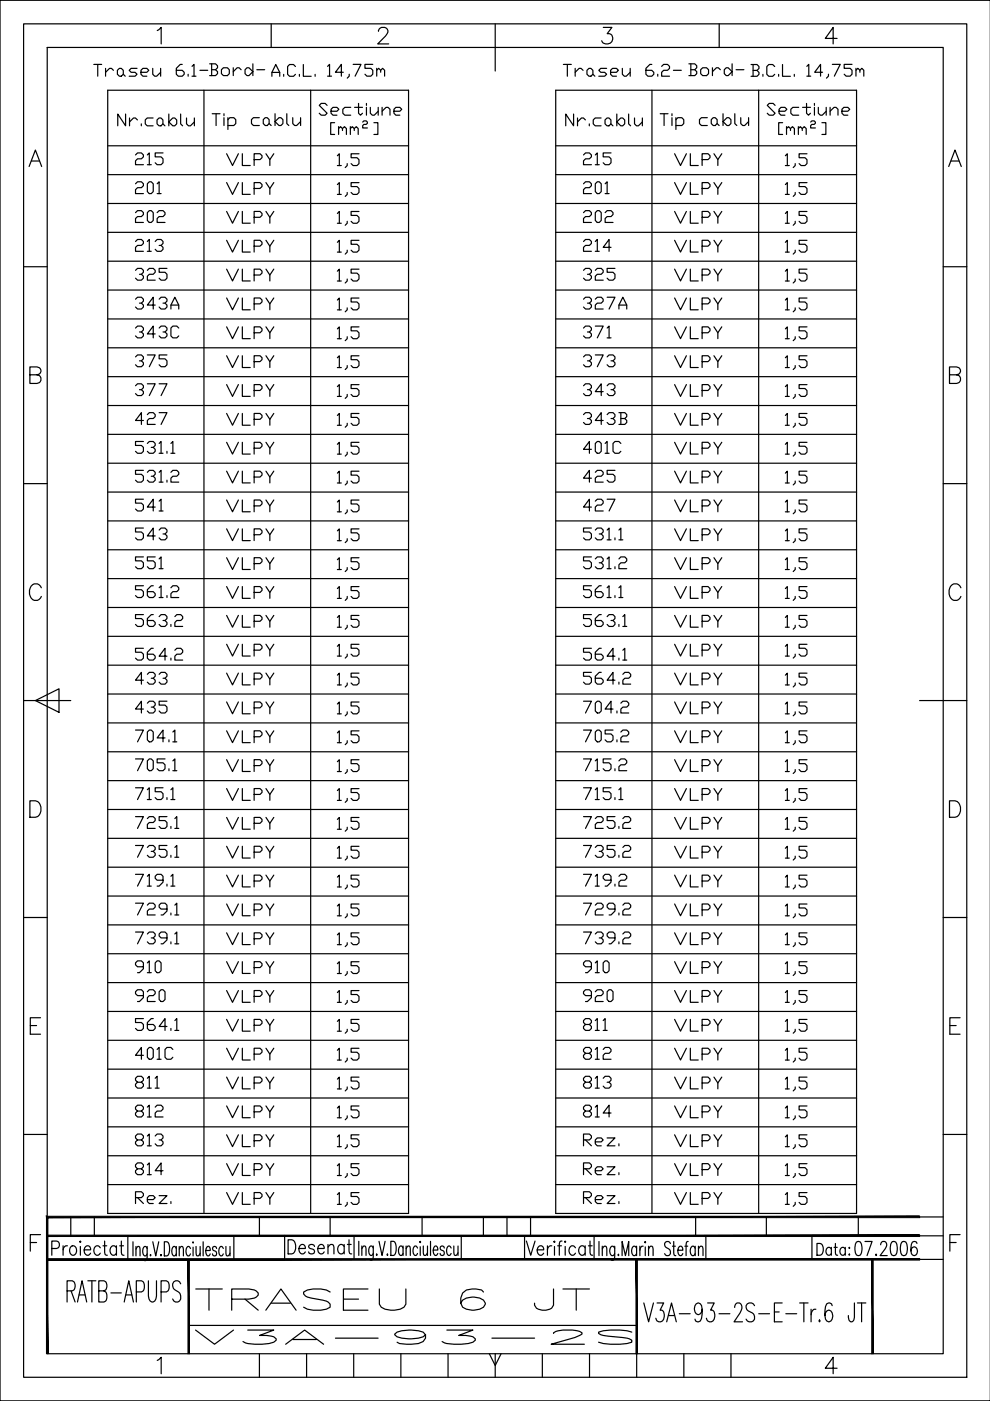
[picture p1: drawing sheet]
<svg xmlns="http://www.w3.org/2000/svg" width="210mm" height="297mm" viewBox="0 0 210 297" stroke-linecap="round" stroke-linejoin="round" font-family="sans-serif">
<!-- layer: 0 -->
<g fill="none" stroke="#000" stroke-width=".25">
<path d="M5 5.1h200v286.9h-200zM10 10.1h190v276.9h-190zM22.8 19.1h63.8v238.2h-63.8zM33.3 6.5l.9-.7v3.5M43.2 19.1v238.2M57.5 5.1v5M57.6 16.2v-.8l.9-1.7 .8 1.7v.8M57.6 15.4h1.7M60.1 15.8v.4M62.6 14.1l-.4-.4h-.8l-.4 .4v1.7l.4 .4h.8l.4-.4M63.5 15.8v.4M64.3 13.7v2.5h1.7"/>
<path d="M65.9 19.1v238.2M80.2 6.6a.89 .89 0 0 1 .7-.8h.7a.86 .86 0 0 1 .5 1.3l-2 2.2h2.3M105 5.1v10M117.8 19.1h63.8v238.2h-63.8zM127.9 5.8h1.8l-1 1.3a1.13 1.13 0 0 1 1.2 1.3 1.13 1.13 0 0 1-1.5 .9l-.5-.2-.3-.5M138.2 19.1v238.2M152.5 5.1v5M159.2 13.7h1.3l.4 .4v.4l-.4 .4M159.7 14.9h.8l.4 .5v.4l-.4 .4h-1.3M160.9 19.1v238.2M161.8 15.8v.4M164.3 14.1l-.5-.4h-.8l-.4 .4v1.7l.4 .4h.8l.5-.4"/>
<path d="M165.1 15.8v.4M165.9 13.7v2.5h1.7M177.5 8.1h-2.5l1.6-2.3v3.5M210 .1h-210v296.9h210M6.2 35.3l1.3-3.5 1.3 3.5M6.7 34.1h1.6M22.8 37h63.8M22.8 30.9h63.8M45 24.1h1.7M45.8 24.1v2.5M47.5 24.1v.4M47.5 25v1.6"/>
<path d="M48.3 25.4l.4-.4h.9l.4 .4v.8l-.4 .4h-1.3M48.3 25v2.4M55 25h-1.3l-.4 .4v.8l.4 .4h1.3M56.2 25h.5l.4 .4v.8l-.4 .4h-.5l-.4-.4v-.8zM57.1 26.2l.4 .4M58.3 25.8l.9-.8h.4l.4 .4v.8l-.4 .4h-.4zM58.3 24.1v2.5M60.8 24.1v2.1l.4 .4M62.1 25v1.2l.4 .4h.4l.8-.8M63.7 25v1.6M71.5 39.1l.4-.4v2.5M76.1 38.7h-1.7v.9h1.3l.4 .4v.8l-.4 .4h-.8l-.5-.4"/>
<path d="M117.8 37h63.8M117.8 30.9h63.8M140 24.1h1.6M140.8 24.1v2.5M142.5 24.1v.4M142.5 25v1.6M143.3 25.4l.4-.4h.9l.4 .4v.8l-.4 .4h-1.3M143.3 25v2.4M150 25h-1.3l-.4 .4v.8l.4 .4h1.3M151.2 25h.4l.5 .4v.8l-.5 .4h-.4l-.4-.4v-.8zM152.1 26.2l.4 .4M153.3 25.8l.8-.8h.4l.5 .4v.8l-.5 .4h-.4z"/>
<path d="M153.3 24.1v2.5M155.8 24.1v2.1l.4 .4M157.1 25v1.2l.4 .4h.4l.8-.8M158.7 25v1.6M166.5 39.1l.4-.4v2.5M171.1 38.7h-1.7v.9h1.3l.4 .4v.8l-.4 .4h-.8l-.5-.4M201.1 35.3l1.4-3.5 1.3 3.5M201.6 34.1h1.7M5 56.6h5M22.8 55.4h63.8M22.8 49.3h63.8M22.8 43.1h63.8"/>
<path d="M71.5 57.5l.4-.4v2.5M71.5 59.6h.9M71.5 41.2h.9M73.6 59.2v.4l-.4 .4M73.6 40.8v.4l-.4 .4M76.1 57.1h-1.7v.8h1.3l.4 .4v.9l-.4 .4h-.8l-.5-.4M117.8 55.4h63.8M117.8 49.3h63.8M117.8 43.1h63.8M166.5 57.5l.4-.4v2.5M166.5 59.6h.8M166.5 41.2h.8"/>
<path d="M168.6 40.8v.4l-.4 .4M168.6 59.2v.4l-.4 .4M171.1 57.1h-1.7v.8h1.3l.4 .4v.9l-.4 .4h-.8l-.5-.4M200 56.6h5M6.3 79.5h1.5l.5-.2a.8 .8 0 0 0 0-1.3l-.5-.2h-1.5v3.5h1.5a.92 .92 0 0 0 .9-.9 .92 .92 0 0 0-.9-.9M22.8 79.9h63.8M22.8 73.7h63.8M22.8 67.6h63.8M22.8 61.5h63.8M71.5 75.8l.4-.4v2.5M71.5 77.9h.9M73.6 77.5v.4l-.4 .4"/>
<path d="M76.1 75.4h-1.7v.9h1.3l.4 .4v.8l-.4 .4h-.8l-.5-.4M117.8 79.9h63.8M117.8 73.7h63.8M117.8 67.6h63.8M117.8 61.5h63.8M166.5 75.8l.4-.4v2.5M166.5 77.9h.8M168.6 77.5v.4l-.4 .4M171.1 75.4h-1.7v.9h1.3l.4 .4v.8l-.4 .4h-.8l-.5-.4M201.3 79.5h1.5l.5-.2a.8 .8 0 0 0 0-1.3l-.5-.2h-1.5v3.5h1.5a.92 .92 0 0 0 .9-.9 .92 .92 0 0 0-.9-.9M22.8 98.2h63.8M22.8 92.1h63.8"/>
<path d="M22.8 86h63.8M71.5 94.2l.4-.4v2.5M71.5 96.3h.9M73.6 95.9v.4l-.4 .4M76.1 93.8h-1.7v.8h1.3l.4 .4v.9l-.4 .4h-.8l-.5-.4M117.8 98.2h63.8M117.8 92.1h63.8M117.8 86h63.8M166.5 94.2l.4-.4v2.5M166.5 96.3h.8M168.6 95.9v.4l-.4 .4M171.1 93.8h-1.7v.8h1.3l.4 .4v.9l-.4 .4h-.8l-.5-.4"/>
<path d="M5 102.5h5M22.8 116.6h63.8M22.8 110.4h63.8M22.8 104.3h63.8M71.5 112.6l.4-.5v2.5M71.5 114.6h.9M73.6 114.2v.4l-.4 .4M76.1 112.1h-1.7v.9h1.3l.4 .4v.8l-.4 .4h-.8l-.5-.4M117.8 116.6h63.8M117.8 110.4h63.8M117.8 104.3h63.8M166.5 112.6l.4-.5v2.5"/>
<path d="M166.5 114.6h.8M168.6 114.2v.4l-.4 .4M171.1 112.1h-1.7v.9h1.3l.4 .4v.8l-.4 .4h-.8l-.5-.4M200 102.5h5M8.8 124.6a1.29 1.29 0 0 0-1.5-.8 1.29 1.29 0 0 0-1 1.3 1.62 1.62 0 0 0 1.6 2.2l.7-.5 .2-.3M22.8 134.9h63.8M22.8 128.8h63.8M22.8 122.7h63.8M71.5 130.9l.4-.4v2.5M71.5 133h.9M73.6 132.6v.4l-.4 .4M76.1 130.5h-1.7v.8h1.3l.4 .4v.9l-.4 .4h-.8l-.5-.4"/>
<path d="M117.8 134.9h63.8M117.8 128.8h63.8M117.8 122.7h63.8M166.5 130.9l.4-.4v2.5M166.5 133h.8M168.6 132.6v.4l-.4 .4M171.1 130.5h-1.7v.8h1.3l.4 .4v.9l-.4 .4h-.8l-.5-.4M203.7 124.6a1.28 1.28 0 0 0-1.4-.8 1.28 1.28 0 0 0-1.1 1.3 1.61 1.61 0 0 0 1.7 2.2l.3-.2 .5-.6M5 148.5h10M7.5 148.5l5-2.5v5zM22.8 141h63.8M22.8 147.1h63.8"/>
<path d="M22.8 153.3h63.8M22.8 159.4h63.8M71.5 149.3l.4-.5v2.5M71.5 151.3h.9M73.6 150.9v.4l-.4 .5M76.1 148.8h-1.7v.9h1.3l.4 .4v.8l-.4 .4h-.8l-.5-.4M117.8 141h63.8M117.8 147.1h63.8M117.8 153.3h63.8M117.8 159.4h63.8M166.5 149.3l.4-.5v2.5M166.5 151.3h.8"/>
<path d="M168.6 150.9v.4l-.4 .5M171.1 148.8h-1.7v.9h1.3l.4 .4v.8l-.4 .4h-.8l-.5-.4M195 148.5h10M6.3 169.8h1.2a1.86 1.86 0 0 1 1.2 1.7 1.86 1.86 0 0 1-1.2 1.8h-1.2zM22.8 165.5h63.8M22.8 171.6h63.8M22.8 177.7h63.8M71.5 167.6l.4-.4v2.5M71.5 169.7h.9M73.6 169.3v.4l-.4 .4M76.1 167.2h-1.7v.8h1.3l.4 .5v.8l-.4 .4h-.8l-.5-.4M117.8 165.5h63.8"/>
<path d="M117.8 171.6h63.8M117.8 177.7h63.8M166.5 167.6l.4-.4v2.5M166.5 169.7h.8M168.6 169.3v.4l-.4 .4M171.1 167.2h-1.7v.8h1.3l.4 .5v.8l-.4 .4h-.8l-.5-.4M201.3 169.8h1.2a1.86 1.86 0 0 1 1.2 1.7 1.86 1.86 0 0 1-1.2 1.8h-1.2zM5 194.5h5M22.8 196.1h63.8M22.8 183.9h63.8M22.8 190h63.8M71.5 186l.4-.4v2.5"/>
<path d="M71.5 188.1h.9M73.6 187.6v.5l-.4 .4M76.1 185.6h-1.7v.8h1.3l.4 .4v.8l-.4 .5h-.8l-.5-.5M117.8 196.1h63.8M117.8 183.9h63.8M117.8 190h63.8M166.5 186l.4-.4v2.5M166.5 188.1h.8M168.6 187.6v.5l-.4 .4M171.1 185.6h-1.7v.8h1.3l.4 .4v.8l-.4 .5h-.8l-.5-.5M200 194.5h5M6.4 217.4h1.4"/>
<path d="M8.6 215.8h-2.2v3.5h2.2M22.8 202.2h63.8M22.8 208.3h63.8M22.8 214.4h63.8M71.5 204.3l.4-.4v2.5M71.5 206.4h.9M73.6 206v.4l-.4 .4M76.1 203.9h-1.7v.8h1.3l.4 .5v.8l-.4 .4h-.8l-.5-.4M117.8 202.2h63.8M117.8 208.3h63.8M117.8 214.4h63.8M166.5 204.3l.4-.4v2.5"/>
<path d="M166.5 206.4h.8M168.6 206v.4l-.4 .4M171.1 203.9h-1.7v.8h1.3l.4 .5v.8l-.4 .4h-.8l-.5-.4M201.4 217.4h1.3M203.6 215.8h-2.2v3.5h2.2M22.8 238.9h63.8M22.8 232.8h63.8M22.8 220.6h63.8M22.8 226.7h63.8M117.8 238.9h63.8M117.8 232.8h63.8M117.8 220.6h63.8"/>
<path d="M117.8 226.7h63.8M5 240.5h5M22.8 245h63.8M22.8 251.2h63.8M117.8 245h63.8M117.8 251.2h63.8M195 258h5M200 240.5h5M6.4 263.4h1.4M8.6 261.8h-2.2v3.5M195 267h5M195 262h5"/>
<path d="M201.4 263.4h1.3M203.6 261.8h-2.2v3.5M33.3 288.4l.9-.6v3.5M55 287v5M65 287v5M75 287v5M85 287v5M95 287v5M103.7 287l1.3 2.5 1.2-2.5M105 287v5M115 287v5M125 287v5"/>
<path d="M135 287v5M145 287v5M155 287v5M177.5 290.1h-2.5l1.6-2.3v3.5"/>
</g>
<!-- layer: INDICATOR -->
<g fill="none" stroke="#000" stroke-width=".25">
<path d="M15 258v4M20 258v4M55 258v4M70 258v4M89.5 258v4M102.5 258v4M107.5 258v4M112.5 258v4M147.5 258v4M162.5 258v4M182 258v4M11 264.7h1a.82 .82 0 0 0 .6-.8 .82 .82 0 0 0-.6-.8h-1v3"/>
<path d="M13.4 264.1v2M14.2 273.7h1.1a1.23 1.23 0 0 0 0-2.1h-1.1v4.5M14.3 264.1a.81 .81 0 0 0-.9 .9M15.1 273.7l.8 2.4M15.1 264.3a.65 .65 0 0 1 1 .3 1.01 1.01 0 0 1-.8 1.5 1.19 1.19 0 0 1-.2-1.8zM16.4 276.1l1-4.5 1 4.5M16.8 274.5h1.2M17 263.1l.2 .2-.2 .1-.1-.1zM17 264.3v1.8M17.8 265h1.4a.67 .67 0 0 0-.4-.8 .67 .67 0 0 0-.9 .4 1.01 1.01 0 0 0 .9 1.5l.4-.4M18.6 271.6h1.7M19.5 271.6v4.5"/>
<path d="M20.9 273.7h1.1a1.22 1.22 0 0 0 0-2.1h-1.1v4.5h1.1a1.39 1.39 0 0 0 0-2.4M21.3 264.6a.66 .66 0 0 0-.7-.5 .66 .66 0 0 0-.6 .5 1.01 1.01 0 0 0 .8 1.5l.5-.4M21.8 264.1h.8M22.2 263.1v2.5l.1 .4 .5 .1M23.5 274.1h2.2M24.7 264.6a.66 .66 0 0 0-.6-.5 .66 .66 0 0 0-.7 .5 1.01 1.01 0 0 0 .8 1.5l.5-.4M24.7 264.1v2M25.4 264.1h.8M25.7 263.1v2.5l.1 .4 .5 .1M26.3 276.1l1-4.5 1 4.5M26.7 274.5h1.2M27.1 262v5"/>
<path d="M28.2 263.3v3M28.8 264.8l.4-.5 .4 .1 .1 1.9M28.8 264.3v2M28.9 273.9h1.1a1.41 1.41 0 0 0 0-2.3h-1.1v4.5M31.2 264.3l-.1 2.7-.2 .3-.4-.2M31.2 264.7l-.3-.4h-.3a1.45 1.45 0 0 0 0 2h.3l.3-.5M31.5 271.6v3.2l.3 1 .4 .3 .6-.3 .3-.4 .1-3.8M31.9 266v.3zM32.4 263.3l.6 3 .7-3M34.1 266v.3zM34.2 273.9h1.1a1.41 1.41 0 0 0 0-2.3h-1.1v4.5M34.8 263.3h.6a2.23 2.23 0 0 1 0 3h-.6z"/>
<path d="M37.4 264.7l-.3-.4h-.3a1.45 1.45 0 0 0 0 2h.3l.3-.5M37.4 264.3v2M38 264.8l.4-.5 .4 .1 .1 1.9M38 264.3v2M38.3 272.2a.92 .92 0 0 0-1.3-.6 .92 .92 0 0 0-.3 1.5l.4 .4a1.52 1.52 0 0 1 1 2.3 .87 .87 0 0 1-1.5-.4M40.4 264.7l-.3-.4h-.3a1.45 1.45 0 0 0 0 2h.3l.3-.5M40.9 263.3v.3zM40.9 264.4v1.9M41.6 264.3v1.8l.4 .2 .4-.6M42.4 264.3v2M43.1 263.3v3M43.6 265.1h1v-.3a.53 .53 0 0 0-.6-.5l-.1 .1a1.48 1.48 0 0 0 .1 1.9h.3l.3-.5"/>
<path d="M45.9 264.7l-.1-.3-.2-.1-.5 .1v.3a.95 .95 0 0 0 .7 .7 .55 .55 0 0 1-.4 .9l-.3-.2v-.3M47.3 264.7l-.3-.4h-.2a1.45 1.45 0 0 0 0 2h.2l.3-.5M47.9 264.3l.1 1.8 .4 .2 .4-.6M48.8 264.3v2M49.6 262.2v5M60.3 261.9v5M61.1 262.9h.8a1.78 1.78 0 0 1 .6 2.5l-.6 .4h-.8zM63.4 264.7h1.3a.66 .66 0 0 0-.4-.8 .66 .66 0 0 0-.8 .4 1 1 0 0 0 .8 1.5l.4-.4M66.7 264.3a.66 .66 0 0 0-.6-.5 .66 .66 0 0 0-.7 .5l.1 .3 .8 .3a.55 .55 0 0 1 .3 .8 .73 .73 0 0 1-1.2-.3M67.4 264.7h1.3a.66 .66 0 0 0-.4-.8 .66 .66 0 0 0-.8 .4 .99 .99 0 0 0 .8 1.5l.4-.4M69.5 264.4l.6-.6 .6 .2 .1 1.8M69.5 263.8v2"/>
<path d="M73 264.3l-.3-.3a.8 .8 0 0 0-.9 .1 .8 .8 0 0 0-.2 .9 .8 .8 0 0 0 .9 .8l.5-.4M73 263.8v2M73.6 263.8h.9M74 262.9v2.4l.1 .4 .5 .1M75.1 262v5M76.1 263.2v3M76.7 264.7l.4-.5 .4 .1 .1 1.9M76.7 264.2v2M79.1 264.2v2.7l-.3 .3-.4-.2M79.1 264.6l-.3-.4h-.2a1.43 1.43 0 0 0 0 2h.2l.3-.4M79.9 265.9v.3zM80.4 263.2l.6 3 .7-3"/>
<path d="M82.1 265.9v.3zM82.9 263.2h.5a2.2 2.2 0 0 1 0 3h-.5zM85.5 264.6l-.4-.4-.4 .1a1.48 1.48 0 0 0 .2 1.9h.2l.4-.4M85.5 264.2v2M86.1 264.7l.4-.5 .4 .1 .1 1.9M86.1 264.2v2M88.5 264.6l-.3-.4h-.2a1.43 1.43 0 0 0 0 2h.2l.3-.4M89.1 263.2v.3zM89.1 264.3v1.9M89.7 264.2l.1 1.8 .4 .2 .4-.6M90.6 264.2v2M91.3 263.2v3"/>
<path d="M91.9 265h.9v-.3a.53 .53 0 0 0-.5-.5l-.2 .1a1.48 1.48 0 0 0 .2 1.9h.2l.3-.4M94.2 264.6l-.3-.4-.5 .1-.1 .3a.98 .98 0 0 0 .8 .7 .55 .55 0 0 1 0 .6 .55 .55 0 0 1-.5 .3l-.2-.2-.1-.2M95.7 264.6l-.4-.4h-.2a1.43 1.43 0 0 0 0 2h.2l.4-.4M96.2 264.2l.1 1.8 .4 .2 .4-.6M97.1 264.2v2M97.8 262v5M111.2 262v5M111.6 263.1l.9 3 .9-3M113.9 265h1.4a.67 .67 0 0 0-.4-.8 .67 .67 0 0 0-.9 .4 1.01 1.01 0 0 0 .8 1.5l.5-.4M116.1 264.1v2M117 264.1a.81 .81 0 0 0-.9 .9M117.6 263.1v.3l-.2-.1z"/>
<path d="M117.6 264.3v1.8M118.2 264.1h.8M119.2 263.1l-.5 .2-.1 .4v2.4M119.8 263.1l.2 .2-.2 .1zM119.8 264.3v1.8M122 264.6a.67 .67 0 0 0-.6-.5 .67 .67 0 0 0-.6 .5 1.01 1.01 0 0 0 .7 1.5l.5-.4M124.1 264.6a.67 .67 0 0 0-.7-.5 .67 .67 0 0 0-.6 .5 1.01 1.01 0 0 0 .8 1.5l.5-.4M124.1 264.1v2M124.8 264.1h.8M125.1 263.1v2.5l.1 .4 .5 .1M126 262v5M127 263.2v3"/>
<path d="M127.7 264.8l.4-.6 .5 .2 .1 1.8M127.7 264.2v2M130.3 264.2l-.1 2.7-.2 .3-.5-.1M130.3 264.7l-.3-.5h-.3a1.33 1.33 0 0 0 0 2h.3l.3-.4M131.1 265.9v.3zM131.9 266.2v-3l.7 3 .7-3v3M135 264.7l-.4-.5h-.2a1.35 1.35 0 0 0 0 2h.2l.4-.4M135 264.2v2M135.7 264.2v2M136.4 264.2l-.5 .2-.2 .7M136.5 276.3l1 4 1-4M136.8 263.2v.3z"/>
<path d="M136.8 264.4v1.8M137.5 264.8l.4-.6 .5 .2 .1 1.8M137.5 264.2v2M139.3 276.3h1.4l-.7 1.5h.3a1.53 1.53 0 0 1-.2 2.5 .81 .81 0 0 1-1-.8M141.7 278.9h1.3M142.1 263.6a.67 .67 0 0 0-1.1-.2 .67 .67 0 0 0 .3 1.1 1.08 1.08 0 0 1 .8 1.3 .64 .64 0 0 1-.6 .4 .64 .64 0 0 1-.6-.4M142.6 264.2h.6M142.8 263.2v2.4l.1 .5 .4 .1M143.7 265.1h1.1v-.3a.55 .55 0 0 0-.6-.6 1.35 1.35 0 0 0 0 2h.2l.4-.4M144 278.5h2.3M145.2 264.2h.6M145.9 263.2l-.3 .2-.1 .4v2.4"/>
<path d="M147.4 264.7l-.4-.5h-.2a1.35 1.35 0 0 0 0 2h.2l.4-.4M147.4 264.2v2M148.1 264.8l.4-.6 .5 .2 .1 1.8M148.1 264.2v2M148.9 277.6l-.2 .6-.2 .3-.4 .2a1.31 1.31 0 0 1-.9-1.2 1.31 1.31 0 0 1 .9-1.2l.4 .1a4 4 0 0 1 0 3.7l-.6 .2-.4-.2-.1-.4M149.7 262v5M150 276.3h1.4l-.7 1.5h.3a1.53 1.53 0 0 1-.2 2.5 .81 .81 0 0 1-1-.8M152.5 278.5h2.2M155.8 277.2l.2-.8 .3-.1h.5a1.38 1.38 0 0 1 .1 2l-1.3 2h1.8M160 276.8a.94 .94 0 0 0-1.5-.4 .94 .94 0 0 0 .2 1.6l.8 .3a1.01 1.01 0 0 1 .4 1.5 1.01 1.01 0 0 1-1.5 .3l-.2-.4M160.9 278.5h2.3M164.2 278.2h1"/>
<path d="M165.8 276.3h-1.6v4h1.6M166.6 278.5h2.3M169.5 276.3h1.8M170.4 276.3v4M172 277.6v2.7M172.1 262v5M173 277.6h-.4l-.3 .2-.3 .9M173.2 263.6h.7a1.47 1.47 0 0 1 0 2.5h-.7zM173.8 279.9l.1 .2-.1 .2-.2-.2zM176.3 264.8a.55 .55 0 0 0-.6-.4 .55 .55 0 0 0-.5 .4 .76 .76 0 0 0 0 .9 .76 .76 0 0 0 .9 .3l.2-.2M176.3 264.5v1.6M176.4 276.8l-.1-.4-.4-.1-.6 .1a4.4 4.4 0 0 0 0 3.7l.4 .2a1.31 1.31 0 0 0 .9-1.3 1.31 1.31 0 0 0-.9-1.2l-.4 .2-.4 .9"/>
<path d="M176.8 264.5h.7M177.1 263.6v2.1l.1 .3 .4 .1M179.2 264.8a.55 .55 0 0 0-.5-.4 .55 .55 0 0 0-.5 .4 .76 .76 0 0 0-.1 .9 .76 .76 0 0 0 .9 .3l.2-.2M179.2 264.5v1.6M180.1 264.5v.2zM180.1 265.9v.2zM181.2 276.3v3l-.3 .8-.5 .2a1.17 1.17 0 0 1-.5-1.4M181.6 263.4l.5-.2a1.52 1.52 0 0 1 .7 1.7l-.4 1.2-.5 .1a1.49 1.49 0 0 1-.6-1.7zM181.8 276.3h1.8M182.7 276.3v4M183.4 263.2h1.5l-1.1 3M185.8 265.9v.3l-.2-.1z"/>
<path d="M186.7 263.9l.1-.4a.69 .69 0 0 1 1-.1 .69 .69 0 0 1 .1 1l-1.3 1.8h1.5M189.1 263.4l.5-.2a1.49 1.49 0 0 1 .6 1.7l-.3 1.2-.5 .1a1.5 1.5 0 0 1-.6-1.7zM191.2 263.4l.5-.2a1.5 1.5 0 0 1 .7 1.7l-.3 1.2-.6 .1a1.5 1.5 0 0 1-.6-1.7zM194.4 263.6l-.1-.2-.3-.2-.5 .2a3 3 0 0 0 0 2.7 .88 .88 0 0 0 1-.5 .88 .88 0 0 0-.3-1.1l-.3-.1-.4 .1-.4 .7M40 281h95M141.4 280.3l1-4 1 4"/>
</g>
<g fill="#000" stroke="#000" stroke-width=".21">
<path d="M10.2 258.2h184.8v-.3zM9.9 257.9h185.1l-184.8 .3zM9.9 257.9l.3 29.1v-28.8zM9.9 257.9l.3 29.1h-.3z"/>
<path d="M10 262.2h185v-.3zM10 261.9h185l-185 .3z"/>
<path d="M10 267.2h185v-.3zM10 266.9h185l-185 .3z"/>
<path d="M39.9 267v20h.3zM39.9 267h.3v20z"/>
<path d="M134.8 267v20h.3zM134.8 267h.3v20z"/>
<path d="M184.8 267v20h.3zM184.8 267h.3v20z"/>
</g>
<text font-size="8.4" x="40.2" y="279">TRASEU 6 JT</text>
<g font-size="6.2">
<text x="68.1" y="17.6">14,75m</text>
<text x="169.7" y="17.6">14,75m</text>
<text x="70.2" y="36.7">1,5</text>
<text x="165.5" y="36.7">1,5</text>
<text x="70.2" y="49">1,5</text>
<text x="165.5" y="49">1,5</text>
<text x="27.5" y="54.7">213</text>
<text x="70.2" y="55">1,5</text>
<text x="122.4" y="54.7">214</text>
<text x="165.5" y="55">1,5</text>
<text x="70.2" y="67.4">1,5</text>
<text x="165.5" y="67.4">1,5</text>
<text x="27.5" y="73">343C</text>
<text x="70.2" y="73.4">1,5</text>
<text x="122.4" y="73">371</text>
<text x="165.5" y="73.4">1,5</text>
<text x="70.2" y="85.7">1,5</text>
<text x="165.5" y="85.7">1,5</text>
<text x="27.5" y="91.4">427</text>
<text x="70.2" y="91.7">1,5</text>
<text x="122.4" y="91.4">343B</text>
<text x="165.5" y="91.7">1,5</text>
<text x="70.2" y="104.1">1,5</text>
<text x="165.5" y="104.1">1,5</text>
<text x="70.2" y="110.1">1,5</text>
<text x="165.5" y="110.1">1,5</text>
<text x="70.2" y="122.4">1,5</text>
<text x="165.5" y="122.4">1,5</text>
<text x="70.2" y="128.4">1,5</text>
<text x="165.5" y="128.4">1,5</text>
<text x="70.2" y="140.8">1,5</text>
<text x="165.5" y="140.8">1,5</text>
<text x="70.2" y="146.8">1,5</text>
<text x="165.5" y="146.8">1,5</text>
<text x="70.2" y="159.1">1,5</text>
<text x="165.5" y="159.1">1,5</text>
<text x="70.2" y="165.1">1,5</text>
<text x="165.5" y="165.1">1,5</text>
<text x="46.9" y="171.1">VLPY</text>
<text x="141.8" y="171.1">VLPY</text>
<text x="70.2" y="177.4">1,5</text>
<text x="165.5" y="177.4">1,5</text>
<text x="70.2" y="183.4">1,5</text>
<text x="165.5" y="183.4">1,5</text>
<text x="46.9" y="189.4">VLPY</text>
<text x="141.8" y="189.4">VLPY</text>
<text x="70.2" y="195.8">1,5</text>
<text x="165.5" y="195.8">1,5</text>
<text x="70.2" y="201.8">1,5</text>
<text x="165.5" y="201.8">1,5</text>
<text x="46.9" y="207.8">VLPY</text>
<text x="141.8" y="207.8">VLPY</text>
<text x="70.2" y="214.1">1,5</text>
<text x="165.5" y="214.1">1,5</text>
<text x="70.2" y="220.1">1,5</text>
<text x="165.5" y="220.1">1,5</text>
<text x="46.9" y="226.1">VLPY</text>
<text x="70.2" y="226.5">1,5</text>
<text x="141.8" y="226.1">VLPY</text>
<text x="165.5" y="226.5">1,5</text>
<text x="70.2" y="232.5">1,5</text>
<text x="165.5" y="232.5">1,5</text>
<text x="70.2" y="238.5">1,5</text>
<text x="165.5" y="238.5">1,5</text>
<text x="70.2" y="244.8">1,5</text>
<text x="165.5" y="244.8">1,5</text>
<text x="70.2" y="250.8">1,5</text>
<text x="165.5" y="250.8">1,5</text>
<text x="70.2" y="256.8">1,5</text>
<text x="165.5" y="256.8">1,5</text>
<text x="40.2" y="286.1">V3A-93-2S</text>
</g>
<g font-size="5.7">
<text x="18.7" y="17.3">Traseu 6.1-</text>
<text x="43.4" y="17.3">Bord-</text>
<text x="118.2" y="17.3">Traseu 6.2-</text>
<text x="145" y="17.3">Bord-</text>
<text x="23.6" y="27.9">Nr.cablu</text>
<text x="66.3" y="25.8">Sectiune</text>
<text x="68.8" y="29.6">[mm ]</text>
<text x="118.9" y="27.9">Nr.cablu</text>
<text x="161.6" y="25.8">Sectiune</text>
<text x="164" y="29.6">[mm ]</text>
<text x="27.5" y="36">215</text>
<text x="122.4" y="36">215</text>
<text x="46.9" y="36.3">VLPY</text>
<text x="141.8" y="36.3">VLPY</text>
<text x="27.5" y="42.3">201</text>
<text x="46.9" y="42.3">VLPY</text>
<text x="122.4" y="42.3">201</text>
<text x="141.8" y="42.3">VLPY</text>
<text x="27.5" y="48.3">202</text>
<text x="46.9" y="48.7">VLPY</text>
<text x="122.4" y="48.3">202</text>
<text x="141.8" y="48.7">VLPY</text>
<text x="46.9" y="54.7">VLPY</text>
<text x="141.8" y="54.7">VLPY</text>
<text x="27.5" y="60.7">325</text>
<text x="46.9" y="60.7">VLPY</text>
<text x="122.4" y="60.7">325</text>
<text x="141.8" y="60.7">VLPY</text>
<text x="27.5" y="66.7">343A</text>
<text x="46.9" y="67">VLPY</text>
<text x="122.4" y="66.7">327A</text>
<text x="141.8" y="67">VLPY</text>
<text x="46.9" y="73">VLPY</text>
<text x="141.8" y="73">VLPY</text>
<text x="27.5" y="79">375</text>
<text x="46.9" y="79">VLPY</text>
<text x="122.4" y="79">373</text>
<text x="141.8" y="79">VLPY</text>
<text x="27.5" y="85">377</text>
<text x="46.9" y="85.4">VLPY</text>
<text x="122.4" y="85">343</text>
<text x="141.8" y="85.4">VLPY</text>
<text x="46.9" y="91.4">VLPY</text>
<text x="141.8" y="91.4">VLPY</text>
<text x="27.5" y="97.4">531.1</text>
<text x="46.9" y="97.4">VLPY</text>
<text x="122.4" y="97.4">401C</text>
<text x="141.8" y="97.4">VLPY</text>
<text x="27.5" y="103.4">531.2</text>
<text x="46.9" y="103.7">VLPY</text>
<text x="122.4" y="103.4">425</text>
<text x="141.8" y="103.7">VLPY</text>
<text x="27.5" y="109.7">541</text>
<text x="46.9" y="109.7">VLPY</text>
<text x="122.4" y="109.7">427</text>
<text x="141.8" y="109.7">VLPY</text>
<text x="27.5" y="115.7">543</text>
<text x="46.9" y="115.7">VLPY</text>
<text x="122.4" y="115.7">531.1</text>
<text x="141.8" y="115.7">VLPY</text>
<text x="27.5" y="121.7">551</text>
<text x="46.9" y="122.1">VLPY</text>
<text x="122.4" y="121.7">531.2</text>
<text x="141.8" y="122.1">VLPY</text>
<text x="27.5" y="128.1">561.2</text>
<text x="46.9" y="128.1">VLPY</text>
<text x="122.4" y="128.1">561.1</text>
<text x="141.8" y="128.1">VLPY</text>
<text x="27.5" y="134.1">563.2</text>
<text x="46.9" y="134.1">VLPY</text>
<text x="122.4" y="134.1">563.1</text>
<text x="141.8" y="134.1">VLPY</text>
<text x="27.5" y="141.1">564.2</text>
<text x="46.9" y="140.4">VLPY</text>
<text x="122.4" y="141.1">564.1</text>
<text x="141.8" y="140.4">VLPY</text>
<text x="27.5" y="146.4">433</text>
<text x="46.9" y="146.4">VLPY</text>
<text x="122.4" y="146.4">564.2</text>
<text x="141.8" y="146.4">VLPY</text>
<text x="27.5" y="152.4">435</text>
<text x="46.9" y="152.4">VLPY</text>
<text x="122.4" y="152.4">704.2</text>
<text x="141.8" y="152.4">VLPY</text>
<text x="27.5" y="158.4">704.1</text>
<text x="46.9" y="158.7">VLPY</text>
<text x="122.4" y="158.4">705.2</text>
<text x="141.8" y="158.7">VLPY</text>
<text x="27.5" y="164.7">705.1</text>
<text x="46.9" y="164.7">VLPY</text>
<text x="122.4" y="164.7">715.2</text>
<text x="141.8" y="164.7">VLPY</text>
<text x="27.5" y="170.7">715.1</text>
<text x="122.4" y="170.7">715.1</text>
<text x="27.5" y="176.7">725.1</text>
<text x="46.9" y="177.1">VLPY</text>
<text x="122.4" y="176.7">725.2</text>
<text x="141.8" y="177.1">VLPY</text>
<text x="27.5" y="183.1">735.1</text>
<text x="46.9" y="183.1">VLPY</text>
<text x="122.4" y="183.1">735.2</text>
<text x="141.8" y="183.1">VLPY</text>
<text x="27.5" y="189.1">719.1</text>
<text x="122.4" y="189.1">719.2</text>
<text x="27.5" y="195.1">729.1</text>
<text x="46.9" y="195.4">VLPY</text>
<text x="122.4" y="195.1">729.2</text>
<text x="141.8" y="195.4">VLPY</text>
<text x="27.5" y="201.4">739.1</text>
<text x="46.9" y="201.4">VLPY</text>
<text x="122.4" y="201.4">739.2</text>
<text x="141.8" y="201.4">VLPY</text>
<text x="27.5" y="207.4">910</text>
<text x="122.4" y="207.4">910</text>
<text x="27.5" y="213.4">920</text>
<text x="46.9" y="213.8">VLPY</text>
<text x="122.4" y="213.4">920</text>
<text x="141.8" y="213.8">VLPY</text>
<text x="27.5" y="219.8">564.1</text>
<text x="46.9" y="219.8">VLPY</text>
<text x="122.4" y="219.8">811</text>
<text x="141.8" y="219.8">VLPY</text>
<text x="27.5" y="225.8">401C</text>
<text x="122.4" y="225.8">812</text>
<text x="27.5" y="231.8">811</text>
<text x="46.9" y="232.1">VLPY</text>
<text x="122.4" y="231.8">813</text>
<text x="141.8" y="232.1">VLPY</text>
<text x="27.5" y="238.1">812</text>
<text x="46.9" y="238.1">VLPY</text>
<text x="122.4" y="238.1">814</text>
<text x="141.8" y="238.1">VLPY</text>
<text x="27.5" y="244.1">813</text>
<text x="46.9" y="244.5">VLPY</text>
<text x="122.4" y="244.1">Rez.</text>
<text x="141.8" y="244.5">VLPY</text>
<text x="27.5" y="250.1">814</text>
<text x="46.9" y="250.5">VLPY</text>
<text x="122.4" y="250.1">Rez.</text>
<text x="141.8" y="250.5">VLPY</text>
<text x="27.5" y="256.5">Rez.</text>
<text x="46.9" y="256.5">VLPY</text>
<text x="122.4" y="256.5">Rez.</text>
<text x="141.8" y="256.5">VLPY</text>
</g>
</svg>
